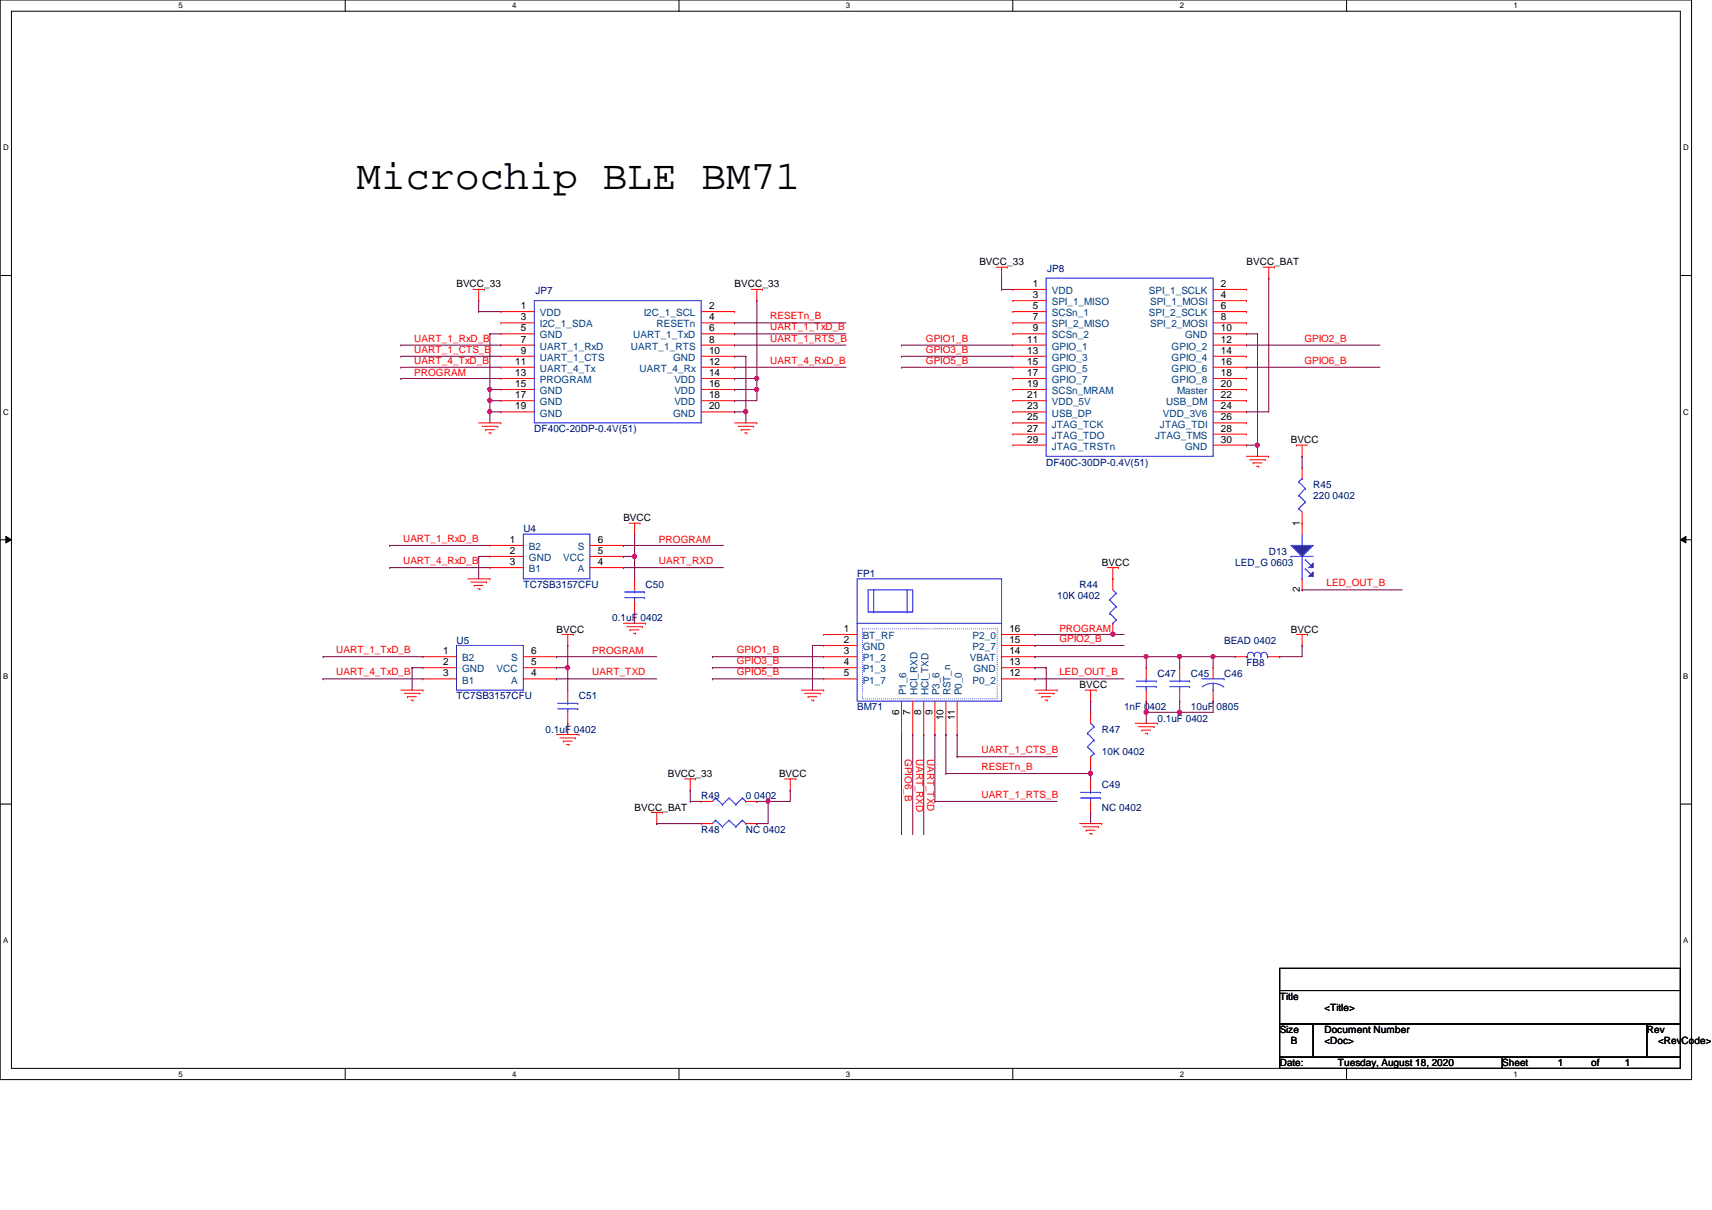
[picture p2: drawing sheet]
<svg xmlns="http://www.w3.org/2000/svg" width="297mm" height="210mm" viewBox="0 0 297 210" stroke-linecap="round" stroke-linejoin="round" font-family="sans-serif">
<path d="M0 0h293.5v187.3h-293.5zM2 1.9h289.5v183.4h-289.5z" fill="none" stroke="#000" stroke-width=".17"/>
<g fill="#fff">
<path d="M30.9 .2h.8v1.5h-.8z"/>
<path d="M30.9 185.5h.8v1.6h-.8z"/>
</g>
<path d="M59.9 0v1.9M59.9 185.3v2" fill="none" stroke="#000" stroke-width=".17"/>
<g fill="#fff">
<path d="M88.9 .2h.7v1.5h-.7z"/>
<path d="M88.9 185.5h.7v1.6h-.7z"/>
</g>
<path d="M117.8 0v1.9M117.8 185.3v2" fill="none" stroke="#000" stroke-width=".17"/>
<g fill="#fff">
<path d="M146.8 .2h.7v1.5h-.7z"/>
<path d="M146.8 185.5h.7v1.6h-.7z"/>
</g>
<path d="M175.7 0v1.9M175.7 185.3v2" fill="none" stroke="#000" stroke-width=".17"/>
<g fill="#fff">
<path d="M204.7 .2h.7v1.5h-.7z"/>
<path d="M204.7 185.5h.7v1.6h-.7z"/>
</g>
<path d="M233.6 0v1.9M233.6 185.3v2" fill="none" stroke="#000" stroke-width=".17"/>
<g fill="#fff">
<path d="M262.6 .2h.8v1.5h-.8z"/>
<path d="M262.6 185.5h.8v1.6h-.8z"/>
<path d="M.5 24.8h1v1.6h-1z"/>
<path d="M292.1 24.8h.9v1.6h-.9z"/>
<path d="M.5 70.7h1v1.5h-1z"/>
<path d="M292.1 70.7h.9v1.5h-.9z"/>
</g>
<path d="M0 47.8h2M291.5 47.8h2" fill="none" stroke="#000" stroke-width=".17"/>
<g fill="#fff">
<path d="M.5 116.5h.9v1.6h-.9z"/>
<path d="M292.1 116.5h.8v1.6h-.8z"/>
</g>
<path d="M0 93.6h2M1 93l1 .6-1 .6zM291.5 93.6l1-.6v1.2zM291.5 93.6h2" fill="none" stroke="#000" stroke-width=".17"/>
<path d="M1 93l1 .6-1 .6zM291.5 93.6l1-.6v1.2z" fill="#000"/>
<g fill="#fff">
<path d="M.5 162.4h.9v1.5h-.9z"/>
<path d="M292.1 162.4h.8v1.5h-.8z"/>
</g>
<path d="M0 139.5h2M291.5 139.5h2M222 168h69.5v3.8h-69.5zM222 171.8h69.5v5.8h-69.5zM222 177.6h5.8v5.8h-5.8zM227.8 177.6h57.9v5.8h-57.9zM285.7 177.6h5.8v5.8h-5.8zM222 183.4h38.6v1.9h-38.6zM260.6 183.4h30.9v1.9h-30.9z" fill="none" stroke="#000" stroke-width=".17"/>
<g fill="none" stroke="#f00" stroke-width=".17">
<path d="M82.1 50.2h1.9M83.1 52.2h.1M83.1 50.2v2M84 50.2h.1M130.3 50.2h2M131.3 52.2h.1M131.3 50.2v2M132.3 50.2h.1M172.8 46.4h1.9M173.8 48.3h.1M173.8 46.4v1.9M174.7 46.4h.1"/>
<path d="M175.7 50.2h.1M175.7 52.2h.1M175.7 54.1h.1M175.7 56h.1M175.7 57.9h.1M175.7 59.9h.1M175.7 50.2h5.8M175.7 52.2h5.8M175.7 54.1h5.8M175.7 56h5.8M175.7 57.9h5.8M175.7 59.9h5.8"/>
<path d="M210.5 50.2h5.8M210.5 52.2h5.8M210.5 54.1h5.8M210.5 56h5.8M210.5 57.9h5.8M210.5 59.9h5.8M216.3 50.2h.1M216.3 52.2h.1M216.3 54.1h.1M216.3 56h.1M216.3 57.9h.1M216.3 59.9h.1"/>
<path d="M219.2 46.4h1.9M220.1 48.3h.1M220.1 46.4v1.9M221.1 46.4h.1M83.1 73.4h3.8M83.6 74h2.8M84.2 74.5h.1M84.2 74.5h1.6M84.8 75.1h.4M85.2 75.1h.1M86.4 74h.1M86.9 73.4h.1"/>
<path d="M127.5 73.4h3.8M128.1 74h2.7M128.6 74.5h.1M128.6 74.5h1.6M129.2 75.1h.4M129.6 75.1h.1M130.8 74h.1M131.3 73.4h.1M175.7 61.8h.1M175.7 63.7h.1M175.7 65.7h.1M175.7 67.6h.1"/>
<path d="M175.7 69.5h.1M175.7 71.5h.1M175.7 73.4h.1M175.7 75.3h.1M175.7 77.2h.1M175.7 73.4h5.8M175.7 77.2h5.8M175.7 61.8h5.8M175.7 63.7h5.8M175.7 65.7h5.8M175.7 67.6h5.8M175.7 69.5h5.8"/>
<path d="M175.7 71.5h5.8M175.7 75.3h5.8M210.5 73.4h5.8M210.5 77.2h5.8M210.5 61.8h5.8M210.5 63.7h5.8M210.5 65.7h5.8M210.5 67.6h5.8M210.5 69.5h5.8M210.5 71.5h5.8M210.5 75.3h5.8M216.3 61.8h.1"/>
<path d="M216.3 63.7h.1M216.3 65.7h.1M216.3 67.6h.1M216.3 69.5h.1M216.3 71.5h.1M216.3 73.4h.1M216.3 75.3h.1M216.3 77.2h.1M216.3 79.2h3.8M216.8 79.8h2.7M219.5 79.8h.1M220.1 79.2h.1"/>
<path d="M225 77.2h.1M225 77.2h1.9M225.9 79.2h.1M225.9 77.2v2M109.1 90.8h1.9M110.1 92.7h.1M110.1 90.8v1.9M111 90.8h.1M192.1 98.5h2M193.1 98.5v3.8M194.1 98.5h.1M217.4 80.3h.1"/>
<path d="M217.4 80.3h1.5M218 80.9h.4M218.4 80.9h.1M69.6 119.7h3.8M73.4 119.7h.1M81.1 100.4h3.9M81.7 101h2.7M82.3 101.6h.1M82.3 101.6h1.5M82.9 102.2h.4M83.3 102.2h.1M84.4 101h.1"/>
<path d="M85 100.4h.1M97.5 110.1h2M98.5 112h.1M98.5 110.1v1.9M99.5 110.1h.1M108.2 108.1h3.8M108.8 108.7h2.7M109.3 109.3h.1M109.3 109.3h1.6M109.9 109.9h.4M110.3 109.9h.1M111.5 108.7h.1"/>
<path d="M112 108.1h.1M139.1 119.7h3.8M142.9 119.7h.1M142.9 110.1h.1M142.9 112h.1M142.9 113.9h.1M142.9 115.8h.1M142.9 117.8h.1M142.9 110.1h5.8M142.9 112h5.8M142.9 113.9h5.8M142.9 115.8h5.8"/>
<path d="M142.9 117.8h5.8M173.8 110.1h5.8M173.8 112h5.8M173.8 113.9h5.8M173.8 115.8h5.8M173.8 117.8h5.8M179.6 117.8h.1M179.6 115.8h.1M179.6 113.9h.1M179.6 112h.1M179.6 110.1h.1M179.6 119.7h3.8"/>
<path d="M183.4 119.7h.1M188.3 119.7h1.9M189.2 119.7v1.9M190.2 119.7h.1M193.1 100.4h.1M193.1 110.1h.1M193.1 108.1v2M204.7 115.8h.1M204.7 115.8v2M204.7 119.7v1.9M225 110.1h1.9M225.9 112h.1"/>
<path d="M225.9 110.1v1.9M226.9 110.1h.1M70.1 120.3h2.8M70.7 120.9h.1M70.7 120.9h1.6M71.3 121.5h.4M71.7 121.5h.1M72.9 120.3h.1M96.6 127.4h3.9M97.2 128h2.7M97.7 128.6h.1M97.7 128.6h1.6"/>
<path d="M98.3 129.2h.4M98.7 129.2h.1M99.9 128h.1M100.5 127.4h.1M118.8 135.1h1.9M119.8 137.1h.1M119.8 135.1v2M120.7 135.1h.1M136.1 135.1h2M137.1 137.1h.1M137.1 135.1v2M138.1 135.1h.1"/>
<path d="M139.6 120.3h2.7M140.2 120.9h.1M140.2 120.9h1.5M140.8 121.5h.4M141.2 121.5h.1M142.3 120.3h.1M156.4 127.4h.1M156.4 121.6v5.8M158.4 127.4h.1M158.4 121.6v5.8M160.3 127.4h.1M160.3 121.6v5.8"/>
<path d="M162.2 127.4h.1M162.2 121.6v5.8M164.1 127.4h.1M164.1 121.6v5.8M166.1 127.4h.1M166.1 121.6v5.8M180.2 120.3h2.7M180.8 120.9h.1M180.8 120.9h1.5M181.3 121.5h.4M181.7 121.5h.1M182.9 120.3h.1"/>
<path d="M189.2 121.6h.1M197 125.5h3.8M197.5 126.1h2.7M198.1 126.7h.1M198.1 126.7h1.5M198.7 127.2h.4M199.1 127.2h.1M200.2 126.1h.1M200.8 125.5h.1M204.7 121.6h.1M113 140.9h1.9M114 142.9h.1"/>
<path d="M114 140.9v2M114.9 140.9h.1M187.3 142.9h3.9M187.9 143.4h2.7M188.5 144h.1M188.5 144h1.5M189.1 144.6h.3M189.4 144.6h.1M190.6 143.4h.1M191.2 142.9h.1"/>
</g>
<g fill="none" stroke="#00f" stroke-width=".17">
<path d="M181.5 48.3h29v30.9h-29zM148.7 100.4h25.1v21.2h-25.1zM148.7 108.1h25.1M150.6 102.3h7.8v3.9h-7.8zM151.6 106.2h.1M151.6 102.3v3.9M157.4 106.2h.1M157.4 102.3v3.9M173.8 108.1h.1M192.5 104.1h.1M192.5 106.4h.1M192.5 104.1l1.2 1.1"/>
<path d="M192.5 106.4l1.2 1.1M193.1 108.1h.1M193.1 102.3l.6 .6M193.7 102.9h.1M193.7 105.2h.1M193.7 107.5h.1M193.7 102.9l-1.2 1.2M193.7 105.2l-1.2 1.2M193.7 107.5l-.6 .6M202.9 119.1h3.5M202.9 118.2h3.5M204.7 118.2h.1"/>
<path d="M204.7 119.1h.1M204.7 117.8v.4M204.7 119.1v.6M206.4 119.1h.1M206.4 118.2h.1"/>
</g>
<path d="M149.6 109.1h23.4v12.1h-23.4z" fill="none" stroke="#00f" stroke-width=".17" stroke-dasharray="0 .3"/>
<path d="M224 94.6h3.8l-1.9 1.9z" fill="#00f"/>
<path d="M224 94.6h3.8l-1.9 1.9z" fill="none" stroke="#00f" stroke-width=".17"/>
<path d="M227.8 97.7v.8h-.7z" fill="#00f"/>
<path d="M227.8 97.7v.8h-.7z" fill="none" stroke="#00f" stroke-width=".17"/>
<path d="M227.1 100l.7-.8v.8z" fill="#00f"/>
<g fill="none" stroke="#00f" stroke-width=".17">
<path d="M92.7 52.2h29v21.2h-29zM90.8 92.7h11.6v7.7h-11.6zM224 96.5h.1M224 96.5h3.8M225.3 88.2h.1M225.3 85.9h.1M225.3 83.6h.1M225.3 88.2l.6 .6M225.3 85.9l1.2 1.2M225.3 83.6l1.2 1.2M225.9 94.6h.1M225.9 83h.1"/>
<path d="M225.9 92.7v1.9M225.9 96.5v3.9M225.9 83l-.6 .6M226.5 97.1h.1M226.5 98.7h.1M226.5 87.1h.1M226.5 84.8h.1M226.5 97.1l1 1M226.5 98.7l1 .9M226.5 87.1l-1.2 1.1M226.5 84.8l-1.2 1.1M227.1 100l.7-.8v.8z"/>
<path d="M79.2 112h11.6v7.7h-11.6zM108.4 103.7h3.4M108.4 102.7h3.4M110.1 102.7h.1M110.1 103.7h.1M110.1 102.3v.4M110.1 103.7v.6M111.8 103.7h.1M111.8 102.7h.1M197.1 119.1h3.5M197.1 118.2h3.5M198.9 118.2h.1"/>
<path d="M198.9 119.1h.1M198.9 117.8v.4M198.9 119.1v.6M200.6 119.1h.1M200.6 118.2h.1M208.5 117.8h3.9M210.5 119.7h.1M210.5 118.5l1.1 .3 .7 .4M210.5 118.5l-.9 .1-1 .6M210.5 118.5v1.2M212.4 117.8h.1M216.3 113.9h.1"/>
<path d="M216.4 113.9h.1M217.6 113.7a.59 .59 0 0 0-.7-.5 .59 .59 0 0 0-.5 .7M217.6 113.7a.55 .55 0 0 1 .6-.5 .55 .55 0 0 1 .5 .5M217.6 113.7h.1M217.6 113.7v.2M218.8 113.9h.1M219.9 113.7a.57 .57 0 0 0-.7-.5 .57 .57 0 0 0-.4 .7M219.9 113.9h.1M219.9 113.7v.2M219.9 113.9h.2M225.9 100.4h.1M96.8 123h3.4"/>
<path d="M96.8 122h3.4M98.5 122h.1M98.5 123h.1M98.5 121.6v.4M98.5 123v.6M100.2 123h.1M100.2 122h.1M124.2 138.4h.1M124.2 138.4l-.6 .6M124.2 138.4l1.1 1.2M125.3 139.6h.1M126.5 138.4h.1"/>
<path d="M126.5 138.4l-1.2 1.2M126.5 138.4l1.2 1.2M127.7 139.6h.1M128.8 138.4h.1M128.8 138.4l-1.1 1.2M128.8 138.4l.6 .6M129.4 139h.1M187.5 138.4h3.5M187.5 137.5h3.5M188.7 127.2h.1M188.7 129.5h.1M188.7 127.2l1.1 1.2"/>
<path d="M188.7 129.5l1.1 1.2M189.2 137.5h.1M189.2 138.4h.1M189.2 131.3h.1M189.2 137.1v.4M189.2 138.4v.6M189.2 125.5l.6 .6M189.8 126.1h.1M189.8 128.4h.1M189.8 130.7h.1M189.8 126.1l-1.1 1.1M189.8 128.4l-1.1 1.1"/>
<path d="M189.8 130.7l-.6 .6M191 138.4h.1M191 137.5h.1M124.2 142.3h.1M124.2 142.3l-.6 .6M124.2 142.3l1.1 1.1M125.3 143.4h.1M126.5 142.3h.1M126.5 142.3l-1.2 1.1M126.5 142.3l1.2 1.1M127.7 143.4h.1M128.8 142.3h.1"/>
<path d="M128.8 142.3l-1.1 1.1M128.8 142.3l.6 .6M129.4 142.9h.1"/>
</g>
<g fill="none" stroke="#f00" stroke-width=".17">
<path d="M86.9 54.1h.1M86.9 56h.1M86.9 57.9h.1M86.9 59.9h.1M86.9 54.1h5.8M86.9 56h5.8M86.9 57.9h5.8M86.9 59.9h5.8M121.7 54.1h5.8M121.7 56h5.8M121.7 57.9h5.8M121.7 59.9h5.8"/>
<path d="M127.5 54.1h.1M127.5 56h.1M127.5 57.9h.1M127.5 59.9h.1M86.9 61.8h.1M86.9 63.7h.1M86.9 65.7h.1M86.9 67.6h.1M86.9 69.5h.1M86.9 71.5h.1M86.9 61.8h5.8M86.9 63.7h5.8"/>
<path d="M86.9 65.7h5.8M86.9 67.6h5.8M86.9 69.5h5.8M86.9 71.5h5.8M121.7 61.8h5.8M121.7 63.7h5.8M121.7 65.7h5.8M121.7 67.6h5.8M121.7 69.5h5.8M121.7 71.5h5.8M127.5 61.8h.1M127.5 63.7h.1"/>
<path d="M127.5 65.7h.1M127.5 67.6h.1M127.5 69.5h.1M127.5 71.5h.1M85 94.6h.1M85 96.5h.1M85 98.5h.1M85 94.6h5.8M85 96.5h5.8M85 98.5h5.8M102.4 94.6h5.8M102.4 96.5h5.8"/>
<path d="M102.4 98.5h5.8M108.2 98.5h.1M108.2 96.5h.1M108.2 94.6h.1M225.9 90.8h.1M225.9 81.1h.1M225.9 81.1v1.9M225.9 88.8v3.9M73.4 113.9h.1M73.4 115.8h.1M73.4 117.8h.1M73.4 113.9h5.8"/>
<path d="M73.4 115.8h5.8M73.4 117.8h5.8M90.8 113.9h5.8M90.8 115.8h5.8M90.8 117.8h5.8M96.6 117.8h.1M96.6 115.8h.1M96.6 113.9h.1M98.5 119.7h.1M98.5 119.7v1.9M110.1 100.4h.1M110.1 106.2h.1"/>
<path d="M110.1 100.4v1.9M110.1 104.3v1.9M198.9 115.8h.1M198.9 115.8v2M198.9 119.7v1.9M210.5 115.8h.1M210.5 115.8v2M210.5 119.7v1.9M214.3 113.9h.1M214.3 113.9h2M220.1 113.9h1.9M222 113.9h.1"/>
<path d="M225.9 102.3h.1M225.9 100.4v1.9M98.5 125.5h.1M98.5 123.6v1.9M121.7 139h.1M121.7 139h1.9M129.4 139h1.9M131.3 139h.1M189.2 135.1h.1M189.2 123.6h.1M189.2 133.2h.1M189.2 123.6v1.9"/>
<path d="M189.2 131.3v1.9M189.2 135.1v2M189.2 139v1.9M198.9 121.6h.1M210.5 121.6h.1M121.7 142.9h.1M121.7 142.9h1.9M129.4 142.9h1.9M131.3 142.9h.1M189.2 140.9h.1"/>
</g>
<g fill="none" stroke="#800040" stroke-width=".17">
<path d="M83.1 52.2h.1M83.1 54.1h.1M83.1 52.2v1.9M83.1 54.1h3.8M85 57.9h.1M85 57.9h1.9M85 57.9v9.7M127.5 56h.1M127.5 57.9h.1M127.5 56h19.3M127.5 57.9h19.3M131.3 52.2h.1"/>
<path d="M131.3 52.2v13.5M173.8 48.3h.1M173.8 50.2h.1M173.8 48.3v1.9M173.8 50.2h1.9M216.3 57.9h.1M216.3 57.9h1.9M218.2 57.9h.1M218.2 57.9v19.3M220.1 48.3h.1M220.1 48.3v23.2"/>
</g>
<circle cx="218.1" cy="77.2" r=".38" fill="#f0f"/>
<circle cx="218.1" cy="77.2" r=".38" fill="none" stroke="#f0f" stroke-width=".17"/>
<g fill="none" stroke="#800040" stroke-width=".17">
<path d="M69.6 59.9h.1M69.6 59.9h17.3M127.5 59.9h.1M127.5 59.9h19.3M156.4 59.9h.1M156.4 59.9h19.3M216.3 59.9h.1M216.3 59.9h23.1M69.6 61.8h.1M69.6 63.7h.1M69.6 65.7h.1M69.6 61.8h17.3"/>
<path d="M69.6 63.7h17.3M69.6 65.7h17.3M127.5 61.8h.1M127.5 63.7h.1M127.5 65.7h.1M127.5 61.8h1.9M127.5 63.7h19.3M127.5 65.7h3.8M129.4 61.8h.1M129.4 61.8v9.7M131.3 65.7h.1M131.3 65.7v1.9"/>
<path d="M156.4 61.8h.1M156.4 63.7h.1M156.4 61.8h19.3M156.4 63.7h19.3M216.3 63.7h.1M216.3 63.7h23.1"/>
</g>
<circle cx="131.3" cy="65.6" r=".37" fill="#f0f"/>
<circle cx="131.3" cy="65.6" r=".37" fill="none" stroke="#f0f" stroke-width=".17"/>
<path d="M85 67.6h.1M85 67.6v1.9M85 67.6h1.9" fill="none" stroke="#800040" stroke-width=".17"/>
<circle cx="85" cy="67.6" r=".38" fill="#f0f"/>
<circle cx="85" cy="67.6" r=".38" fill="none" stroke="#f0f" stroke-width=".17"/>
<path d="M127.5 67.6h.1M127.5 67.6h3.8" fill="none" stroke="#800040" stroke-width=".17"/>
<circle cx="131.3" cy="67.6" r=".38" fill="#f0f"/>
<circle cx="131.3" cy="67.6" r=".38" fill="none" stroke="#f0f" stroke-width=".17"/>
<path d="M85 69.5h.1M85 69.5v2M131.3 67.6h.1M131.3 67.6v1.9" fill="none" stroke="#800040" stroke-width=".17"/>
<circle cx="85" cy="69.5" r=".37" fill="#f0f"/>
<circle cx="85" cy="69.5" r=".37" fill="none" stroke="#f0f" stroke-width=".17"/>
<path d="M85 69.5h.1M85 71.5h.1M85 69.5h1.9M85 71.5h1.9M85 71.5v1.9M127.5 69.5h.1M127.5 69.5h3.8" fill="none" stroke="#800040" stroke-width=".17"/>
<circle cx="85" cy="71.4" r=".38" fill="#f0f"/>
<circle cx="85" cy="71.4" r=".38" fill="none" stroke="#f0f" stroke-width=".17"/>
<path d="M127.5 71.5h.1M127.5 71.5h1.9M129.4 71.5h.1M129.4 71.5v1.9" fill="none" stroke="#800040" stroke-width=".17"/>
<circle cx="129.4" cy="71.4" r=".38" fill="#f0f"/>
<circle cx="129.4" cy="71.4" r=".38" fill="none" stroke="#f0f" stroke-width=".17"/>
<path d="M216.3 71.5h.1M216.3 77.2h.1M216.3 71.5h3.8M216.3 77.2h1.9M218.2 77.2h.1M218.2 77.2v2M225.9 79.2h.1M225.9 79.2v1.9M110.1 92.7h.1M110.1 92.7v3.8" fill="none" stroke="#800040" stroke-width=".17"/>
<circle cx="110.1" cy="96.5" r=".38" fill="#f0f"/>
<circle cx="110.1" cy="96.5" r=".38" fill="none" stroke="#f0f" stroke-width=".17"/>
<g fill="none" stroke="#800040" stroke-width=".17">
<path d="M67.6 94.6h.1M67.6 98.5h.1M67.6 94.6h17.4M67.6 98.5h17.4M83.1 96.5h.1M83.1 96.5h1.9M83.1 96.5v3.9M108.2 94.6h.1M108.2 96.5h.1M108.2 98.5h.1M108.2 94.6h17.3M108.2 96.5h1.9"/>
<path d="M108.2 98.5h17.3M110.1 96.5h.1M110.1 96.5v3.9M110.1 106.2h.1M110.1 106.2v1.9M179.6 110.1h.1M179.6 110.1h13.5M225.9 102.3h.1M225.9 102.3h17.4"/>
</g>
<circle cx="193.1" cy="110" r=".38" fill="#f0f"/>
<circle cx="193.1" cy="110" r=".38" fill="none" stroke="#f0f" stroke-width=".17"/>
<g fill="none" stroke="#800040" stroke-width=".17">
<path d="M56 113.9h.1M56 113.9h17.4M96.6 113.9h.1M96.6 113.9h17.4M98.5 112h.1M98.5 112v3.8M123.6 113.9h.1M123.6 113.9h19.3M141 112h.1M141 112v7.7M141 112h1.9M179.6 112h.1"/>
<path d="M179.6 113.9h.1M179.6 112h15.4M179.6 113.9h19.3M193.1 110.1h.1M193.1 110.1h1.9M225.9 112h.1M225.9 112v1.9"/>
</g>
<circle cx="198.8" cy="113.9" r=".37" fill="#f0f"/>
<circle cx="198.8" cy="113.9" r=".37" fill="none" stroke="#f0f" stroke-width=".17"/>
<path d="M198.9 113.9h.1M198.9 113.9h5.8" fill="none" stroke="#800040" stroke-width=".17"/>
<circle cx="204.6" cy="113.9" r=".37" fill="#f0f"/>
<circle cx="204.6" cy="113.9" r=".37" fill="none" stroke="#f0f" stroke-width=".17"/>
<path d="M198.9 113.9h.1M198.9 113.9v1.9M204.7 113.9h.1M204.7 113.9h9.6M204.7 113.9v1.9M210.5 113.9h.1M210.5 113.9v1.9" fill="none" stroke="#800040" stroke-width=".17"/>
<circle cx="210.4" cy="113.9" r=".37" fill="#f0f"/>
<circle cx="210.4" cy="113.9" r=".37" fill="none" stroke="#f0f" stroke-width=".17"/>
<path d="M71.5 115.8h.1M71.5 115.8h1.9M71.5 115.8v3.9M96.6 115.8h.1M96.6 115.8h1.9M98.5 115.8h.1M98.5 115.8v3.9M222 113.9h.1M222 113.9h3.9" fill="none" stroke="#800040" stroke-width=".17"/>
<circle cx="98.5" cy="115.8" r=".38" fill="#f0f"/>
<circle cx="98.5" cy="115.8" r=".38" fill="none" stroke="#f0f" stroke-width=".17"/>
<g fill="none" stroke="#800040" stroke-width=".17">
<path d="M56 117.8h.1M56 117.8h17.4M96.6 117.8h.1M96.6 117.8h17.4M123.6 115.8h.1M123.6 117.8h.1M123.6 115.8h19.3M123.6 117.8h19.3M179.6 115.8h.1M179.6 117.8h.1M179.6 115.8h1.9M179.6 117.8h15.4"/>
<path d="M181.5 115.8h.1M181.5 115.8v3.9M189.2 121.6h.1M189.2 121.6v2M198.9 121.6h.1M198.9 123.6h.1M198.9 121.6v2M204.7 121.6h.1M204.7 121.6v2h-5.8M210.5 121.6h.1M210.5 121.6v2"/>
</g>
<circle cx="204.6" cy="123.5" r=".37" fill="#f0f"/>
<circle cx="204.6" cy="123.5" r=".37" fill="none" stroke="#f0f" stroke-width=".17"/>
<circle cx="198.8" cy="123.5" r=".37" fill="#f0f"/>
<circle cx="198.8" cy="123.5" r=".37" fill="none" stroke="#f0f" stroke-width=".17"/>
<g fill="none" stroke="#800040" stroke-width=".17">
<path d="M98.5 125.5h.1M98.5 125.5v1.9M156.4 127.4h.1M156.4 127.4v17.4M158.4 127.4h.1M158.4 127.4v17.4M160.3 127.4h.1M160.3 127.4v17.4M162.2 127.4h.1M162.2 127.4v11.6M164.1 127.4h.1M164.1 134.2h.1"/>
<path d="M164.1 127.4v6.8M164.1 134.2h25.1M166.1 127.4h.1M166.1 131.3h.1M166.1 127.4v3.9M166.1 131.3h17.3M198.9 123.6h.1M198.9 123.6v1.9M204.7 123.6h.1M204.7 123.6h5.8"/>
</g>
<circle cx="189.2" cy="134.1" r=".38" fill="#f0f"/>
<circle cx="189.2" cy="134.1" r=".38" fill="none" stroke="#f0f" stroke-width=".17"/>
<path d="M119.8 137.1h.1M119.8 139h.1M119.8 137.1v1.9M119.8 139h1.9M131.3 139h.1M133.3 139h.1M133.3 139v3.9M137.1 137.1h.1M137.1 137.1v1.9h-5.8M189.2 135.1h.1M189.2 134.2h.1M189.2 133.2v1.9" fill="none" stroke="#800040" stroke-width=".17"/>
<circle cx="133.2" cy="139" r=".38" fill="#f0f"/>
<circle cx="133.2" cy="139" r=".38" fill="none" stroke="#f0f" stroke-width=".17"/>
<path d="M162.2 139h.1M162.2 139h21.2M114 142.9h.1M114 142.9h7.7M131.3 142.9h.1M131.3 142.9h2M189.2 140.9h.1M189.2 140.9v2" fill="none" stroke="#800040" stroke-width=".17"/>
<circle cx="218.1" cy="77.2" r=".38" fill="#f0f"/>
<circle cx="218.1" cy="77.2" r=".38" fill="none" stroke="#f0f" stroke-width=".17"/>
<circle cx="131.3" cy="65.6" r=".37" fill="#f0f"/>
<circle cx="131.3" cy="65.6" r=".37" fill="none" stroke="#f0f" stroke-width=".17"/>
<circle cx="85" cy="67.6" r=".38" fill="#f0f"/>
<circle cx="85" cy="67.6" r=".38" fill="none" stroke="#f0f" stroke-width=".17"/>
<circle cx="131.3" cy="67.6" r=".38" fill="#f0f"/>
<circle cx="131.3" cy="67.6" r=".38" fill="none" stroke="#f0f" stroke-width=".17"/>
<circle cx="85" cy="69.5" r=".37" fill="#f0f"/>
<circle cx="85" cy="69.5" r=".37" fill="none" stroke="#f0f" stroke-width=".17"/>
<circle cx="85" cy="71.4" r=".38" fill="#f0f"/>
<circle cx="85" cy="71.4" r=".38" fill="none" stroke="#f0f" stroke-width=".17"/>
<circle cx="129.4" cy="71.4" r=".38" fill="#f0f"/>
<circle cx="129.4" cy="71.4" r=".38" fill="none" stroke="#f0f" stroke-width=".17"/>
<circle cx="110.1" cy="96.5" r=".38" fill="#f0f"/>
<circle cx="110.1" cy="96.5" r=".38" fill="none" stroke="#f0f" stroke-width=".17"/>
<circle cx="193.1" cy="110" r=".38" fill="#f0f"/>
<circle cx="193.1" cy="110" r=".38" fill="none" stroke="#f0f" stroke-width=".17"/>
<circle cx="198.8" cy="113.9" r=".37" fill="#f0f"/>
<circle cx="198.8" cy="113.9" r=".37" fill="none" stroke="#f0f" stroke-width=".17"/>
<circle cx="204.6" cy="113.9" r=".37" fill="#f0f"/>
<circle cx="204.6" cy="113.9" r=".37" fill="none" stroke="#f0f" stroke-width=".17"/>
<circle cx="210.4" cy="113.9" r=".37" fill="#f0f"/>
<circle cx="210.4" cy="113.9" r=".37" fill="none" stroke="#f0f" stroke-width=".17"/>
<circle cx="98.5" cy="115.8" r=".38" fill="#f0f"/>
<circle cx="98.5" cy="115.8" r=".38" fill="none" stroke="#f0f" stroke-width=".17"/>
<circle cx="204.6" cy="123.5" r=".37" fill="#f0f"/>
<circle cx="204.6" cy="123.5" r=".37" fill="none" stroke="#f0f" stroke-width=".17"/>
<circle cx="198.8" cy="123.5" r=".37" fill="#f0f"/>
<circle cx="198.8" cy="123.5" r=".37" fill="none" stroke="#f0f" stroke-width=".17"/>
<circle cx="189.2" cy="134.1" r=".38" fill="#f0f"/>
<circle cx="189.2" cy="134.1" r=".38" fill="none" stroke="#f0f" stroke-width=".17"/>
<circle cx="133.2" cy="139" r=".38" fill="#f0f"/>
<circle cx="133.2" cy="139" r=".38" fill="none" stroke="#f0f" stroke-width=".17"/>
<text font-size="7.1" x="61.8" y="32.7">Microchip BLE BM71</text>
<g font-size="1.7">
<text x="169.9" y="46">BVCC_33</text>
<text x="216.3" y="46">BVCC_BAT</text>
<text x="79.2" y="49.9">BVCC_33</text>
<text x="90.4" y="53.6">1</text>
<text x="123" y="53.6">2</text>
<text x="127.5" y="49.9">BVCC_33</text>
<text x="179.2" y="49.8">1</text>
<text x="179.2" y="51.7">3</text>
<text x="179.2" y="53.6">5</text>
<text x="211.8" y="49.8">2</text>
<text x="211.8" y="51.7">4</text>
<text x="211.8" y="53.6">6</text>
<text x="90.4" y="55.6">3</text>
<text x="90.4" y="57.5">5</text>
<text x="90.4" y="59.4">7</text>
<text x="123" y="55.6">4</text>
<text x="123" y="57.5">6</text>
<text x="123" y="59.4">8</text>
<text x="178.2" y="59.4">11</text>
<text x="179.2" y="55.6">7</text>
<text x="179.2" y="57.5">9</text>
<text x="211.8" y="55.6">8</text>
<text x="211.8" y="57.5">10</text>
<text x="211.8" y="59.4">12</text>
<text x="89.4" y="63.3">11</text>
<text x="89.4" y="65.2">13</text>
<text x="90.4" y="61.4">9</text>
<text x="123" y="61.4">10</text>
<text x="123" y="63.3">12</text>
<text x="123" y="65.2">14</text>
<text x="178.2" y="61.4">13</text>
<text x="178.2" y="63.3">15</text>
<text x="178.2" y="65.2">17</text>
<text x="211.8" y="61.4">14</text>
<text x="211.8" y="63.3">16</text>
<text x="211.8" y="65.2">18</text>
<text x="89.4" y="67.1">15</text>
<text x="89.4" y="69.1">17</text>
<text x="89.4" y="71">19</text>
<text x="123" y="67.1">16</text>
<text x="123" y="69.1">18</text>
<text x="123" y="71">20</text>
<text x="178.2" y="67.1">19</text>
<text x="178.2" y="69.1">21</text>
<text x="178.2" y="71">23</text>
<text x="211.8" y="67.1">20</text>
<text x="211.8" y="69.1">22</text>
<text x="211.8" y="71">24</text>
<text x="178.2" y="72.9">25</text>
<text x="178.2" y="74.9">27</text>
<text x="178.2" y="76.8">29</text>
<text x="211.8" y="72.9">26</text>
<text x="211.8" y="74.9">28</text>
<text x="211.8" y="76.8">30</text>
<text x="224" y="76.9">BVCC</text>
<text x="88.5" y="94.2">1</text>
<text x="103.7" y="94.2">6</text>
<text x="108.2" y="90.4">BVCC</text>
<text x="225.5" y="91.3" transform="rotate(-90 225.5 91.3)">1</text>
<text x="88.5" y="96.1">2</text>
<text x="88.5" y="98">3</text>
<text x="103.7" y="98">4</text>
<text x="103.7" y="96.1">5</text>
<text x="191.2" y="98.1">BVCC</text>
<text x="225.5" y="102.7" transform="rotate(-90 225.5 102.7)">2</text>
<text x="76.9" y="113.5">1</text>
<text x="92.2" y="113.5">6</text>
<text x="96.6" y="109.7">BVCC</text>
<text x="146.4" y="109.6">1</text>
<text x="146.4" y="111.5">2</text>
<text x="146.4" y="113.5">3</text>
<text x="175.1" y="113.5">14</text>
<text x="175.1" y="111.5">15</text>
<text x="175.1" y="109.6">16</text>
<text x="224" y="109.7">BVCC</text>
<text x="76.9" y="115.4">2</text>
<text x="76.9" y="117.3">3</text>
<text x="92.2" y="117.3">4</text>
<text x="92.2" y="115.4">5</text>
<text x="146.4" y="115.4">4</text>
<text x="146.4" y="117.3">5</text>
<text x="175.1" y="117.3">12</text>
<text x="175.1" y="115.4">13</text>
<text x="187.3" y="119.4">BVCC</text>
<text x="156" y="124" transform="rotate(-90 156 124)">6</text>
<text x="157.9" y="124" transform="rotate(-90 157.9 124)">7</text>
<text x="159.8" y="124" transform="rotate(-90 159.8 124)">8</text>
<text x="161.8" y="124" transform="rotate(-90 161.8 124)">9</text>
<text x="163.7" y="124.9" transform="rotate(-90 163.7 124.9)">10</text>
<text x="165.6" y="124.9" transform="rotate(-90 165.6 124.9)">11</text>
<text x="115.9" y="134.8">BVCC_33</text>
<text x="135.2" y="134.8">BVCC</text>
<text x="110.1" y="140.6">BVCC_BAT</text>
<text x="222" y="173.4">Title</text>
<text x="222" y="179.2">Size</text>
<text x="229.8" y="179.2">Document Number</text>
<text x="229.8" y="175.3">&lt;Title&gt;</text>
<text x="285.7" y="179.2">Rev</text>
<text x="222" y="185">Date:</text>
<text x="224" y="181.1">B</text>
<text x="229.8" y="181.1">&lt;Doc&gt;</text>
<text x="232.1" y="185">Tuesday, August 18, 2020</text>
<text x="260.6" y="185">Sheet</text>
<text x="270.3" y="185">1</text>
<text x="276.1" y="185">of</text>
<text x="281.9" y="185">1</text>
<text x="287.7" y="181.1">&lt;RevCode&gt;</text>
</g>
<g font-size="1.7" fill="#000080">
<text x="181.7" y="47.2">JP8</text>
<text x="92.9" y="51.1">JP7</text>
<text x="92.7" y="75">DF40C-20DP-0.4V(51)</text>
<text x="181.5" y="80.8">DF40C-30DP-0.4V(51)</text>
<text x="227.8" y="84.6">R45</text>
<text x="227.8" y="86.6">220 0402</text>
<text x="90.8" y="92.4">U4</text>
<text x="148.7" y="100.1">FP1</text>
<text x="214.3" y="98.1">LED_G 0603</text>
<text x="220.1" y="96.2">D13</text>
<text x="90.8" y="102">TC7SB3157CFU</text>
<text x="106.2" y="107.8">0.1uF 0402</text>
<text x="112" y="102">C50</text>
<text x="183.4" y="103.9">10K 0402</text>
<text x="187.3" y="102">R44</text>
<text x="79.2" y="111.7">U5</text>
<text x="212.4" y="111.7">BEAD 0402</text>
<text x="200.8" y="117.4">C47</text>
<text x="206.6" y="117.4">C45</text>
<text x="212.4" y="117.4">C46</text>
<text x="216.3" y="115.5">FB8</text>
<text x="79.2" y="121.3">TC7SB3157CFU</text>
<text x="100.5" y="121.3">C51</text>
<text x="148.7" y="123.2">BM71</text>
<text x="195" y="123.2">1nF 0402</text>
<text x="200.8" y="125.2">0.1uF 0402</text>
<text x="206.6" y="123.2">10uF 0805</text>
<text x="94.7" y="127.1">0.1uF 0402</text>
<text x="191.2" y="127.1">R47</text>
<text x="191.2" y="131">10K 0402</text>
<text x="191.2" y="136.7">C49</text>
<text x="121.7" y="138.7">R49</text>
<text x="129.4" y="138.7">0 0402</text>
<text x="191.2" y="140.6">NC 0402</text>
<text x="121.7" y="144.5">R48</text>
<text x="129.4" y="144.5">NC 0402</text>
</g>
<g font-size="1.7" fill="#004080">
<text x="182.5" y="51">VDD</text>
<text x="182.5" y="53">SPI_1_MISO</text>
<text x="199.3" y="51">SPI_1_SCLK</text>
<text x="199.6" y="53">SPI_1_MOSI</text>
<text x="93.7" y="54.9">VDD</text>
<text x="93.7" y="56.8">I2C_1_SDA</text>
<text x="93.7" y="58.7">GND</text>
<text x="109.9" y="58.7">UART_1_TxD</text>
<text x="111.7" y="54.9">I2C_1_SCL</text>
<text x="113.9" y="56.8">RESETn</text>
<text x="182.5" y="54.9">SCSn_1</text>
<text x="182.5" y="56.8">SPI_2_MISO</text>
<text x="182.5" y="58.7">SCSn_2</text>
<text x="199.3" y="54.9">SPI_2_SCLK</text>
<text x="199.6" y="56.8">SPI_2_MOSI</text>
<text x="205.6" y="58.7">GND</text>
<text x="93.7" y="60.7">UART_1_RxD</text>
<text x="93.7" y="62.6">UART_1_CTS</text>
<text x="93.7" y="64.5">UART_4_Tx</text>
<text x="109.5" y="60.7">UART_1_RTS</text>
<text x="111" y="64.5">UART_4_Rx</text>
<text x="116.8" y="62.6">GND</text>
<text x="182.5" y="60.7">GPIO_1</text>
<text x="182.5" y="62.6">GPIO_3</text>
<text x="182.5" y="64.5">GPIO_5</text>
<text x="203.3" y="60.7">GPIO_2</text>
<text x="203.3" y="62.6">GPIO_4</text>
<text x="203.3" y="64.5">GPIO_6</text>
<text x="93.7" y="66.5">PROGRAM</text>
<text x="93.7" y="68.4">GND</text>
<text x="93.7" y="70.3">GND</text>
<text x="117" y="66.5">VDD</text>
<text x="117" y="68.4">VDD</text>
<text x="117" y="70.3">VDD</text>
<text x="182.5" y="66.5">GPIO_7</text>
<text x="182.5" y="68.4">SCSn_MRAM</text>
<text x="182.5" y="70.3">VDD_5V</text>
<text x="202.3" y="70.3">USB_DM</text>
<text x="203.3" y="66.5">GPIO_8</text>
<text x="204.3" y="68.4">Master</text>
<text x="93.7" y="72.3">GND</text>
<text x="116.8" y="72.3">GND</text>
<text x="182.5" y="72.3">USB_DP</text>
<text x="182.5" y="74.2">JTAG_TCK</text>
<text x="182.5" y="76.1">JTAG_TDO</text>
<text x="200.4" y="76.1">JTAG_TMS</text>
<text x="201.2" y="74.2">JTAG_TDI</text>
<text x="201.8" y="72.3">VDD_3V6</text>
<text x="182.5" y="78">JTAG_TRSTn</text>
<text x="205.6" y="78">GND</text>
<text x="91.8" y="95.4">B2</text>
<text x="100.2" y="95.4">S</text>
<text x="91.8" y="97.3">GND</text>
<text x="91.8" y="99.3">B1</text>
<text x="97.7" y="97.3">VCC</text>
<text x="100.2" y="99.3">A</text>
<text x="149.7" y="110.9">BT_RF</text>
<text x="149.7" y="112.8">GND</text>
<text x="168.7" y="112.8">P2_7</text>
<text x="168.7" y="110.9">P2_0</text>
<text x="80.2" y="114.7">B2</text>
<text x="80.2" y="116.6">GND</text>
<text x="80.2" y="118.6">B1</text>
<text x="86.1" y="116.6">VCC</text>
<text x="88.7" y="118.6">A</text>
<text x="88.7" y="114.7">S</text>
<text x="149.7" y="114.7">P1_2</text>
<text x="149.7" y="116.6">P1_3</text>
<text x="149.7" y="118.6">P1_7</text>
<text x="168.3" y="114.7">VBAT</text>
<text x="168.7" y="118.6">P0_2</text>
<text x="168.9" y="116.6">GND</text>
<text x="157.2" y="120.6" transform="rotate(-90 157.2 120.6)">P1_6</text>
<text x="159.2" y="120.6" transform="rotate(-90 159.2 120.6)">HCI_RXD</text>
<text x="161.1" y="120.6" transform="rotate(-90 161.1 120.6)">HCI_TXD</text>
<text x="163" y="120.6" transform="rotate(-90 163 120.6)">P3_6</text>
<text x="164.9" y="120.6" transform="rotate(-90 164.9 120.6)">RST_n</text>
<text x="166.9" y="120.6" transform="rotate(-90 166.9 120.6)">P0_0</text>
</g>
<g font-size="1.7" fill="#f00">
<text x="71.9" y="59.3">UART_1_RxD_B</text>
<text x="133.6" y="55.4">RESETn_B</text>
<text x="133.6" y="57.3">UART_1_TxD_B</text>
<text x="133.6" y="59.3">UART_1_RTS_B</text>
<text x="160.7" y="59.3">GPIO1_B</text>
<text x="226.3" y="59.3">GPIO2_B</text>
<text x="71.9" y="61.2">UART_1_CTS_B</text>
<text x="71.9" y="63.1">UART_4_TxD_B</text>
<text x="71.9" y="65.3">PROGRAM</text>
<text x="133.6" y="63.1">UART_4_RxD_B</text>
<text x="160.7" y="61.2">GPIO3_B</text>
<text x="160.7" y="63.1">GPIO5_B</text>
<text x="226.3" y="63.1">GPIO6_B</text>
<text x="69.9" y="94">UART_1_RxD_B</text>
<text x="114.3" y="94.2">PROGRAM</text>
<text x="69.9" y="97.9">UART_4_RxD_B</text>
<text x="114.3" y="97.9">UART_RXD</text>
<text x="230.2" y="101.7">LED_OUT_B</text>
<text x="58.3" y="113.3">UART_1_TxD_B</text>
<text x="102.7" y="113.5">PROGRAM</text>
<text x="127.8" y="113.3">GPIO1_B</text>
<text x="183.8" y="109.7">PROGRAM</text>
<text x="183.8" y="111.4">GPIO2_B</text>
<text x="58.3" y="117.2">UART_4_TxD_B</text>
<text x="102.7" y="117.2">UART_TXD</text>
<text x="127.8" y="115.2">GPIO3_B</text>
<text x="127.8" y="117.2">GPIO5_B</text>
<text x="183.8" y="117.2">LED_OUT_B</text>
<text x="157" y="131.7" transform="rotate(90 157 131.7)">GPIO6_B</text>
<text x="159" y="131.7" transform="rotate(90 159 131.7)">UART_RXD</text>
<text x="160.9" y="131.7" transform="rotate(90 160.9 131.7)">UART_TXD</text>
<text x="170.3" y="130.7">UART_1_CTS_B</text>
<text x="170.3" y="133.6">RESETn_B</text>
<text x="170.3" y="138.4">UART_1_RTS_B</text>
</g>
<g font-size="1.4">
<text x="30.9" y="1.4">5</text>
<text x="88.9" y="1.4">4</text>
<text x="146.8" y="1.4">3</text>
<text x="204.7" y="1.4">2</text>
<text x="262.6" y="1.4">1</text>
<text x=".5" y="26.1">D</text>
<text x="292.1" y="26.1">D</text>
<text x=".5" y="71.9">C</text>
<text x="292.1" y="71.9">C</text>
<text x=".5" y="117.8">B</text>
<text x="292.1" y="117.8">B</text>
<text x=".5" y="163.6">A</text>
<text x="292.1" y="163.6">A</text>
<text x="30.9" y="186.8">5</text>
<text x="88.9" y="186.8">4</text>
<text x="146.8" y="186.8">3</text>
<text x="204.7" y="186.8">2</text>
<text x="262.6" y="186.8">1</text>
</g>
</svg>
